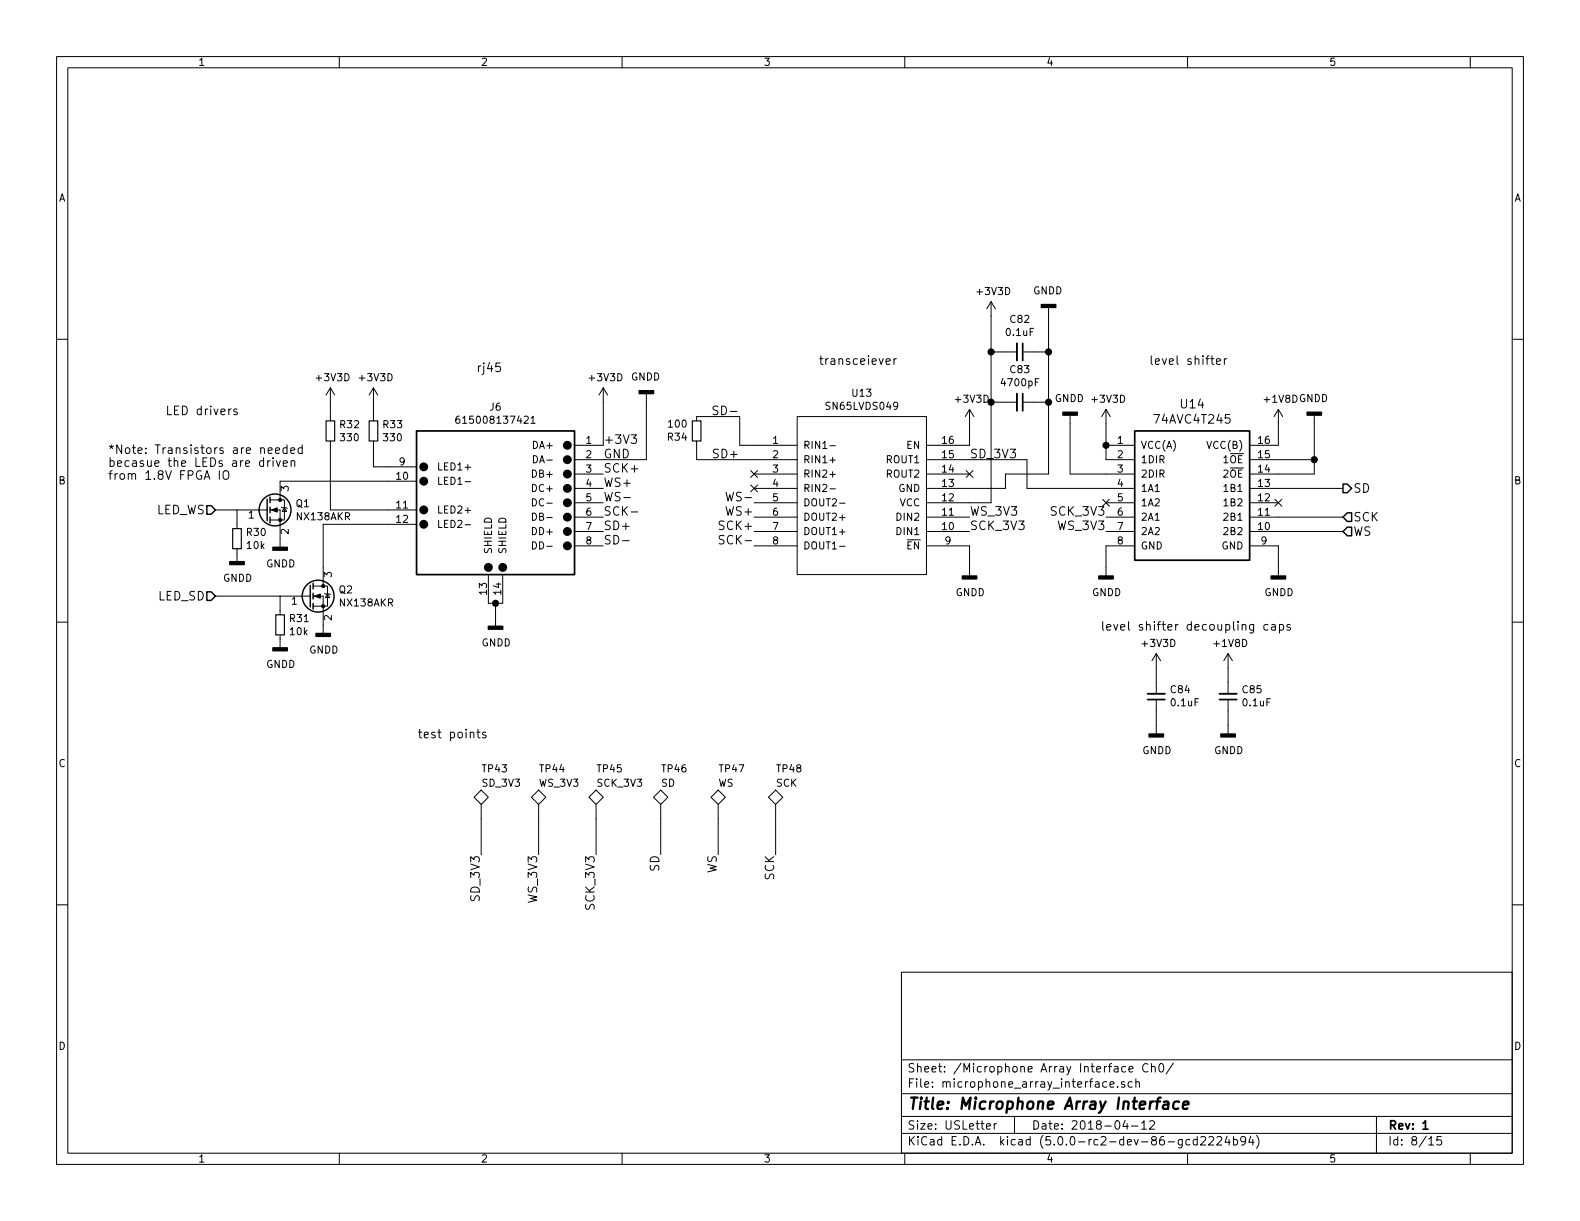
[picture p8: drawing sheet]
<svg xmlns="http://www.w3.org/2000/svg" width="279mm" height="216mm" viewBox="0 0 279 216" stroke-linecap="round" stroke-linejoin="round" font-family="sans-serif">
<g fill="none" stroke="#000" stroke-width=".18">
<path d="M10 10h259.4v195.9h-259.4zM12 12h255.4v191.9h-255.4zM60 10v2M110 10v2M160 10v2M210 10v2M260 10v2M10 60h2M175.3 53.3v35.6h-11.5M175.3 53.3l-.8 1.3M175.3 53.3l.7 1.3M185.4 54.4v29.4h-7.6v2.6h-14"/>
<path d="M267.4 60h2M41.9 72.4l-.4-.1-.2 .2 .1 .2 .5 .2v.4h-.6M47.4 79.7l.7-.2v-.3h-.5l-.2 .2 .1 .7h.6M48.7 79.7l.8-.2-.1-.3h-.5l-.2 .2 .1 .7h.6M50.7 79.2h-.4l-.2 .1v.7a.48 .48 0 0 0 .6 .1M50.7 78.7v1.5M51.4 79.7l.7-.2v-.3h-.5l-.2 .2 .1 .7h.6M53.4 79.2h-.4l-.2 .1v.7a.48 .48 0 0 0 .6 .1M53.4 78.7v1.5M58.4 78v12.2h15.3M58.4 68.6v5.8M58.4 68.6l-.7 1.3"/>
<path d="M58.4 68.6l.8 1.3M66 78v4.6h7.7M66 68.6v5.8M66 68.6l-.7 1.3M66 68.6l.8 1.3M81.2 73.6h-.2a.79 .79 0 0 0-.2 1.3l.5-.2v-.5l-.5-.1-.2 .2M93.9 73.9l.4-.3v1.3M93.9 74.9h.7M106.7 68.6v10.1h-5.1M106.7 68.6l-.8 1.3M106.7 68.6l.7 1.3M111.6 76.9h.9l-.5 .6 .5 .1v.7l-.2 .1h-.5l-.2-.1"/>
<path d="M114.3 69.6v11.7h-12.7M123.2 74.4v-.7h7.6v5h10.2M123.2 78v3.3h17.8M129.1 72.7h1.2M141 73.7h22.8v27.9h-22.8zM145 63.4h.5M145.2 62.9v1.3l.3 .2M146.8 78.8h.9M171.4 72.4v6.3h-7.6M171.4 72.4l-.7 1.3M171.4 72.4l.8 1.3M175.3 62.2h4.5"/>
<path d="M175.3 71.1h4.5M180.8 62.2h4.6M180.8 71.1h4.6M189.2 73.4v10.4h11.5M195.6 78.7h5.1M195.6 72.4v8.9h5.1M195.6 72.4l-.8 1.3M195.6 72.4l.7 1.3M203.6 62.9v1.3l.2 .2M204.3 63.9l.7-.1v-.3l-.5-.1-.2 .2 .1 .8h.6M216.9 63.4l-.3 .1-.1 .2M226.1 72.4v6.3h-5.1"/>
<path d="M226.1 72.4l-.8 1.3M226.1 72.4l.7 1.3M232.4 73.4v10.4h-11.4M38.1 90.2h8.9M38.8 83.2v1.6M39.5 83.4a.53 .53 0 0 1 .6-.2 .53 .53 0 0 1 .4 .5v.6a.51 .51 0 0 1-.5 .5 .51 .51 0 0 1-.6-.5zM41.9 90.2v3.3M41.9 97v2.3M47 90.2h.2M47.3 81.5v1M47.8 90.2h1.7v6.6M47.8 88.4h1.7"/>
<path d="M47.8 81.5l-.5 .2M48.3 80.9v.2M48.3 81.5v1M48.9 81.5l.3 1 .4-1M49.5 88.4h.8v3.5h-2.5M49.8 89.7l.1 .1h.8l.1 .1M50.1 82l.7-.2-.1-.3h-.4l-.2 .2 .1 .7h.5M50.3 89.8l.4 .6h-.8zM51.5 81.6l.2-.1h.4v1M51.5 81.5v1M73.7 85.1h-24.2v3.3M73.7 92.7h-16.6v10.9"/>
<path d="M82.2 85.2h1M82.2 92.8h1M94.2 88.2a.64 .64 0 0 1 .7 .6 .64 .64 0 0 1-.7 .7zM94.2 90.7a.64 .64 0 0 1 .7 .7 .64 .64 0 0 1-.7 .6zM94.2 95.8a.64 .64 0 0 1 .7 .6 .64 .64 0 0 1-.7 .7zM94.3 80.6a.64 .64 0 0 1 .8 .6 .64 .64 0 0 1-.8 .6zM101.6 83.8h5.1M101.6 86.4h5.1M101.6 88.9h5.1M101.6 91.4h5.1M101.6 94h5.1M101.6 96.5h5.1"/>
<path d="M110.1 95.6h1.2M111.6 90.5h1.2M128 94.7a.68 .68 0 0 0-.8 .1v.5l.7 .2 .1 .4-.3 .3-.5-.1M128.4 87l.4 1.6 .3-1.1 .2 1.1 .4-1.6M132.7 85.8l1.3 1.2M132.7 83.2l1.3 1.2M133.3 83.8h7.7M133.3 86.4h7.7M133.3 88.9h7.7M133.3 91.4h7.7M133.3 94h7.7M133.3 96.5h7.7"/>
<path d="M134 85.8l-1.3 1.2M134 83.2l-1.3 1.2M146.8 81.4h.9M146.8 83.9h.9M146.8 86.4h.9M148.5 89h.9M148.5 96.6h.9M163.8 81.3h17.8v5.1h19.1M163.8 83.8h7.6M163.8 91.4h7.6M163.8 94h7.6M163.8 96.5h7.6v5.4"/>
<path d="M170.8 83.2l1.3 1.2M172.1 83.2l-1.3 1.2M195 88.3l1.2 1.2M195.6 88.9h5.1M195.6 91.4h5.1M195.6 94h5.1M196.2 88.3l-1.2 1.2M200.7 96.5h-5.1v5.4M221 81.3h11.4M221 86.4h16.5M221 88.9h5.1M221 91.4h16.5"/>
<path d="M221 94h16.5M221 96.5h5.1v5.4M225.5 88.3l1.2 1.2M226.7 88.3l-1.2 1.2M10 110h2M38.1 105.4h16.5M49.5 105.4v3.3M49.5 112.3v2.3M54.7 105.4h.2M55.4 105.4h1.7v6.6M55.4 103.6h1.7M57.1 103.6h.8v3.6h-2.5"/>
<path d="M57.4 104.9l.1 .1h.8l.1 .2M57.9 105l.4 .7h-.8zM86.4 101.6v5.1h2.5v-5.1M87.6 106.7v4M195 109.9v1.3l.2 .2M195.7 110.9l.7-.1v-.3l-.5-.1-.2 .2 .1 .8h.6M197 110.4l.3 1 .4-1M198.2 110.9l.7-.1-.1-.3-.4-.1-.2 .2v.8h.6M204.5 115.6v7.1M204.5 115.6l-.8 1.2M204.5 115.6l.7 1.2M217.2 115.6v7.1"/>
<path d="M217.2 115.6l-.8 1.2M217.2 115.6l.7 1.2M226.3 110.5l.4-.1 .2 .1v.8a.48 .48 0 0 1-.6 .1M228.1 110.5l-.3-.1-.2 .2v.2l.5 .2v.4h-.5M267.4 110h2M74 129.5h.6M74.2 129v1.3l.1 .1 .3 .1M85.9 129.5h-.4l-.2 .2 .1 .2 .5 .1v.4h-.6M204.5 123.7v6.1M217.2 123.7v6.1M10 160h2M83.8 141l1.3-1.3 1.3 1.3-1.3 1.2z"/>
<path d="M85.1 142.2v8.9M94 141l1.2-1.3 1.3 1.3-1.3 1.2zM95.2 142.2v8.9M104.1 141l1.3-1.3 1.3 1.3-1.3 1.2zM105.4 142.2v8.9M115.6 141l1.2-1.3 1.3 1.3-1.3 1.2zM116.8 142.2v8.9M125.7 141l1.3-1.3 1.3 1.3-1.3 1.2zM127 142.2v8.9M135.9 141l1.3-1.3 1.2 1.3-1.2 1.2zM137.2 142.2v8.9M267.4 160h2"/>
<path d="M159.4 171.9h108v32h-108zM159.4 197.4h108M159.4 193.4h108M159.4 187.4h108M174.4 199.2l.8-.2-.1-.2-.4-.1-.3 .2 .1 .7h.6M175.8 198.7v1M176.2 198.7l-.3 .1-.1 .2M179.4 197.4v3M195.7 191.3h-.4l-.3 .2 .1 .6 .2 .2 .4-.1M196.3 191.8l.7-.2-.1-.3h-.4l-.2 .2 .1 .7h.5M197.6 192.1v.2M198.9 191.3h-.4l-.2 .2v.2l.6 .1v.4h-.6"/>
<path d="M199 198.1l-.4 1.1h.9M199.1 188.6h-.4l-.4 .2 .1 .6 .3 .2 .4-.1M199.3 198.7v1M199.6 189.1l.8-.2-.1-.3h-.5l-.2 .2 .1 .7h.6M200.1 199.1h1.1M200.2 191.3h-.4l-.3 .2 .1 .6 .2 .2 .4-.1M200.9 191.4l.2-.1h.3l.1 1M200.9 190.8v1.5M201.9 198.6l.4-.4v1.5M201.9 199.7h.8M203 188.2a.7 .7 0 0 0-.9 .2 .7 .7 0 0 0 .1 1 .55 .55 0 0 0 .8 0M203.3 198.3l.2-.1h.4l.2 .1 .1 .3-1 1.1h1"/>
<path d="M203.6 188.7l.1-.1a.37 .37 0 0 1 .6 .2v.8M203.6 188.1v1.5M205.1 188.2l.2-.1a.8 .8 0 0 1 .5 .7 .8 .8 0 0 1-.5 .8l-.2-.2-.2-.4zM207.5 188l-1.3 1.9M243.4 197.4v6.5M60 203.9v2M110 203.9v2M159.4 200.4h108M160 203.9v2M209.1 201.5v1.2l-.3 .3-.4-.1M209.1 201.5h-.5l-.2 .3 .1 .6h.6M210 203.9v2"/>
<path d="M210.4 201.5h-.4l-.3 .3 .1 .5 .2 .2 .4-.1M211.7 201.5h-.4l-.3 .3v.5l.3 .2 .4-.1M211.7 201v1.5M212.3 201.1l.2-.1h.4l.3 .4-.9 1.1h.9M213.8 201.1l.2-.1h.4l.2 .4-.9 1.1h.9M215.2 201.1l.2-.1h.4l.3 .4-1 1.1h1M217 200.9l-.4 1.1h1M217.3 201.5v1M218.1 201.5h.4l.3 .3v.5l-.3 .2-.4-.1M218.1 201v1.5M220.3 201.6l-.3 .3h-.3l-.3-.3v-.4l.2-.2h.4l.2 .1a1.19 1.19 0 0 1-.2 1.3l-.4 .1M221.2 200.9l-.4 1.1h1"/>
<path d="M221.5 201.5v1M222.2 200.8a1.71 1.71 0 0 1 0 2.2M252.7 201.4l.4-.4v1.5M252.7 202.5h.8M254.9 201h-.7l-.1 .7 .2-.2 .5 .1 .1 .2v.5l-.2 .2-.6-.2M260 203.9v2"/>
</g>
<path d="M73.7 76.2h27.9v25.4h-27.9zM180.8 60.7v3.1M180.8 69.6v3M200.7 76.2h20.3v22.9h-20.3zM202.9 123.7h3.1M215.6 123.7h3.1M251.6 198.6l.5-.4v1.5M251.6 199.7h.9" fill="none" stroke="#000" stroke-width=".3"/>
<path d="M205.8 194.8h.8l-.1 1.3M206.6 195.2l-.6 .1a.4 .4 0 0 0-.4 .4 .4 .4 0 0 0 .3 .4l.7-.1M208.5 194.8a.68 .68 0 0 0-1 .3l-.1 .6 .2 .3 .2 .1 .6-.1M209.2 195.4l1-.2-.1-.4h-.5l-.4 .2v1l.2 .1 .6-.1" fill="none" stroke="#000" stroke-width=".41"/>
<g fill="#000" stroke="#000" stroke-width=".3">
<circle cx="100.3" cy="78.7" r=".63"/>
<circle cx="74.9" cy="90.2" r=".63"/>
<circle cx="74.9" cy="92.7" r=".63"/>
<circle cx="74.9" cy="82.5" r=".63"/>
<circle cx="74.9" cy="85.1" r=".63"/>
<circle cx="100.3" cy="83.8" r=".63"/>
<circle cx="100.3" cy="81.3" r=".63"/>
<circle cx="100.3" cy="88.9" r=".63"/>
<circle cx="100.3" cy="94" r=".63"/>
<circle cx="100.3" cy="86.4" r=".63"/>
<circle cx="100.3" cy="91.4" r=".63"/>
<circle cx="100.3" cy="96.5" r=".63"/>
<circle cx="86.4" cy="100.3" r=".63"/>
<circle cx="88.9" cy="100.3" r=".63"/>
</g>
<path d="M57.7 74.4h1.5v3.6h-1.5zM65.3 74.4h1.5v3.6h-1.5zM122.4 74.4h1.6v3.6h-1.6zM41.1 93.5h1.6v3.5h-1.6zM48.8 108.7h1.5v3.6h-1.5z" fill="none" stroke="#000" stroke-width=".2"/>
<path d="M179.8 60.7v3.1M179.8 69.6v3M202.9 122.7h3.1M215.6 122.7h3.1" fill="none" stroke="#000" stroke-width=".33"/>
<g fill="none" stroke="#000" stroke-width=".25">
<path d="M36.6 89.4h.7l.8 .8-.8 .7h-.7zM47.2 88.3v3.8M47.8 87.9v1M47.8 89.7v1M47.8 91.4v1.1M237.5 85.6h.8l.7 .8-.7 .7h-.8zM238.3 90.7h.7v1.5h-.7l-.8-.8zM238.3 93.2h.7v1.5h-.7l-.8-.7zM36.6 104.6h.7l.8 .8-.8 .8h-.7zM54.9 103.5v3.8M55.4 103.1v1M55.4 104.9v1"/>
<path d="M55.4 106.7v1"/>
<circle cx="48.6" cy="90.2" r="2.82"/>
<circle cx="56.3" cy="105.4" r="2.82"/>
</g>
<g fill="#000" stroke="#000" stroke-width=".18">
<path d="M48 90.2l1-.4v.8zM55.6 105.4l1-.4v.8z"/>
<circle cx="49.5" cy="88.4" r=".28"/>
<circle cx="49.5" cy="91.9" r=".28"/>
<circle cx="57.1" cy="107.2" r=".28"/>
<circle cx="57.1" cy="103.6" r=".28"/>
</g>
<g fill="#000" stroke="#000" stroke-width=".25">
<path d="M184.1 53.8h2.6v.6h-2.6zM113 69.1h2.6v.5h-2.6zM188 72.9h2.5v.5h-2.5zM231.1 72.9h2.6v.5h-2.6zM40.6 99.3h2.6v.5h-2.6zM48.3 96.8h2.5v.5h-2.5zM48.3 114.6h2.5v.5h-2.5zM55.9 112h2.5v.5h-2.5zM86.4 110.7h2.5v.6h-2.5zM170.2 101.9h2.5v.5h-2.5zM194.3 101.9h2.5v.5h-2.5zM224.8 101.9h2.5v.5h-2.5z"/>
<path d="M203.2 129.8h2.5v.5h-2.5zM215.9 129.8h2.5v.5h-2.5z"/>
<circle cx="175.3" cy="71.1" r=".51"/>
<circle cx="175.3" cy="62.2" r=".51"/>
<circle cx="185.4" cy="62.2" r=".51"/>
<circle cx="185.4" cy="71.1" r=".51"/>
<circle cx="195.6" cy="78.7" r=".51"/>
<circle cx="232.4" cy="81.3" r=".51"/>
<circle cx="87.6" cy="106.7" r=".51"/>
</g>
<text font-size="2.8" x="160.4" y="196.2">Title: Microphone Array Interface</text>
<g font-size="2.1">
<text x="85.1" y="65.8">rj45</text>
<text x="146.3" y="64.5">transceiever</text>
<text x="205.4" y="64.5">level shifter</text>
<text x="29.2" y="73.4">LED drivers</text>
<text x="125.7" y="73.4">SD-</text>
<text x="204.4" y="74.9">74AVC4T245</text>
<text x="208.9" y="72.2">U14</text>
<text x="19" y="80.3">*Note: Transistors are needed</text>
<text x="19" y="82.5">becasue the LEDs are driven</text>
<text x="106.7" y="78.5">+3V3</text>
<text x="106.7" y="81">GND</text>
<text x="106.7" y="83.6">SCK+</text>
<text x="126.6" y="81">SD+</text>
<text x="171.4" y="81">SD_3V3</text>
<text x="19" y="84.8">from 1.8V FPGA IO</text>
<text x="106.7" y="86.1">WS+</text>
<text x="106.7" y="88.6">WS-</text>
<text x="129.2" y="88.6">WS-</text>
<text x="239.3" y="87.1">SD</text>
<text x="27.5" y="90.9">LED_WS</text>
<text x="106.7" y="93.7">SD+</text>
<text x="106.7" y="91.2">SCK-</text>
<text x="127.6" y="93.7">SCK+</text>
<text x="128.7" y="91.2">WS+</text>
<text x="171.4" y="93.7">SCK_3V3</text>
<text x="171.4" y="91.2">WS_3V3</text>
<text x="186.1" y="91.2">SCK_3V3</text>
<text x="187.2" y="93.7">WS_3V3</text>
<text x="239.3" y="92.2">SCK</text>
<text x="239.3" y="94.7">WS</text>
<text x="106.7" y="96.3">SD-</text>
<text x="128.2" y="96.3">SCK-</text>
<text x="27.9" y="106.2">LED_SD</text>
<text x="199.5" y="111.5">level shifter decoupling caps</text>
<text x="75.6" y="130.6">test points</text>
<text x="116.6" y="154.1" transform="rotate(-90 116.6 154.1)">SD</text>
<text x="126.7" y="154.6" transform="rotate(-90 126.7 154.6)">WS</text>
<text x="136.9" y="155.6" transform="rotate(-90 136.9 155.6)">SCK</text>
<text x="84.8" y="159" transform="rotate(-90 84.8 159)">SD_3V3</text>
<text x="95" y="159.5" transform="rotate(-90 95 159.5)">WS_3V3</text>
<text x="105.2" y="160.6" transform="rotate(-90 105.2 160.6)">SCK_3V3</text>
<text x="160.4" y="189.6">Sheet: /Microphone Array Interface Ch0/</text>
<text x="160.4" y="192.3">File: microphone_array_interface.sch</text>
<text x="160.4" y="202.5">KiCad E.D.A. kicad (5.0.0-rc2-dev-86-gcd2224b94)</text>
<text x="160.4" y="199.7">Size: USLetter</text>
<text x="182.4" y="199.7">Date: 2018-04-12</text>
<text x="245.4" y="199.7">Rev: 1</text>
<text x="245.4" y="202.5">Id: 8/15</text>
</g>
<g font-size="1.8">
<text x="35" y="11.6">1</text>
<text x="85" y="11.6">2</text>
<text x="135" y="11.6">3</text>
<text x="185" y="11.6">4</text>
<text x="235" y="11.6">5</text>
<text x="10.4" y="35.6">A</text>
<text x="267.8" y="35.6">A</text>
<text x="172.9" y="52.2">+3V3D</text>
<text x="182.7" y="52">GNDD</text>
<text x="178" y="59.4">0.1uF</text>
<text x="178.7" y="57.1">C82</text>
<text x="178.7" y="66">C83</text>
<text x="56.1" y="67.4">+3V3D</text>
<text x="63.7" y="67.4">+3V3D</text>
<text x="104.3" y="67.4">+3V3D</text>
<text x="111.6" y="67.3">GNDD</text>
<text x="150.8" y="70.2">U13</text>
<text x="169.1" y="71.2">+3V3D</text>
<text x="177.3" y="68.3">4700pF</text>
<text x="186.5" y="71.1">GNDD</text>
<text x="193.2" y="71.2">+3V3D</text>
<text x="223.7" y="71.2">+1V8D GNDD</text>
<text x="60.2" y="75.7">R32</text>
<text x="67.8" y="75.7">R33</text>
<text x="81.7" y="74.9">615008137421</text>
<text x="86.7" y="72.6">J6</text>
<text x="118.1" y="77.9">R34</text>
<text x="118.3" y="75.6">100</text>
<text x="146.4" y="72.5">SN65LVDS049</text>
<text x="60.3" y="78">330</text>
<text x="67.9" y="78">330</text>
<text x="70.6" y="82.3">9</text>
<text x="77.2" y="83.2">LED1+</text>
<text x="94.5" y="79.4">DA+</text>
<text x="94.9" y="81.9">DA-</text>
<text x="103.7" y="78.5">1</text>
<text x="103.7" y="81">2</text>
<text x="103.7" y="83.6">3</text>
<text x="136.7" y="78.5">1</text>
<text x="136.7" y="81">2</text>
<text x="136.7" y="83.6">3</text>
<text x="142" y="79.4">RIN1-</text>
<text x="142" y="81.9">RIN1+</text>
<text x="156.8" y="81.9">ROUT1</text>
<text x="160.4" y="79.4">EN</text>
<text x="166.7" y="83.6">14</text>
<text x="166.7" y="81">15</text>
<text x="166.7" y="78.5">16</text>
<text x="197.6" y="78.5">1</text>
<text x="197.6" y="81">2</text>
<text x="197.6" y="83.6">3</text>
<text x="201.7" y="79.4">VCC(A)</text>
<text x="201.7" y="81.9">1DIR</text>
<text x="213.8" y="79.4">VCC(B)</text>
<text x="216.4" y="81.9">1OE</text>
<text x="222.6" y="83.6">14</text>
<text x="222.6" y="81">15</text>
<text x="222.6" y="78.5">16</text>
<text x="10.4" y="85.6">B</text>
<text x="51.1" y="86.8" transform="rotate(-90 51.1 86.8)">3</text>
<text x="52.4" y="89.7">Q1</text>
<text x="70.2" y="84.8">10</text>
<text x="70.2" y="89.9">11</text>
<text x="77.2" y="85.7">LED1-</text>
<text x="94.5" y="84.5">DB+</text>
<text x="94.5" y="87">DC+</text>
<text x="94.9" y="89.5">DC-</text>
<text x="103.7" y="86.1">4</text>
<text x="103.7" y="88.6">5</text>
<text x="136.7" y="86.1">4</text>
<text x="136.7" y="88.6">5</text>
<text x="142" y="84.5">RIN2+</text>
<text x="142" y="87">RIN2-</text>
<text x="142" y="89.5">DOUT2-</text>
<text x="156.8" y="84.5">ROUT2</text>
<text x="158.9" y="87">GND</text>
<text x="159.1" y="89.5">VCC</text>
<text x="166.7" y="88.6">12</text>
<text x="166.7" y="86.1">13</text>
<text x="197.6" y="86.1">4</text>
<text x="197.6" y="88.6">5</text>
<text x="201.7" y="84.5">2DIR</text>
<text x="201.7" y="87">1A1</text>
<text x="201.7" y="89.5">1A2</text>
<text x="216.4" y="84.5">2OE</text>
<text x="216.7" y="89.5">1B2</text>
<text x="216.7" y="87">1B1</text>
<text x="222.6" y="88.6">12</text>
<text x="222.6" y="86.1">13</text>
<text x="267.8" y="85.6">B</text>
<text x="43.7" y="94.8">R30</text>
<text x="44" y="91.7">1</text>
<text x="51.1" y="94.5" transform="rotate(-90 51.1 94.5)">2</text>
<text x="52.6" y="92">NX138AKR</text>
<text x="70.2" y="92.5">12</text>
<text x="77.2" y="90.8">LED2+</text>
<text x="77.2" y="93.3">LED2-</text>
<text x="94.5" y="94.6">DD+</text>
<text x="94.9" y="92.1">DB-</text>
<text x="103.7" y="91.2">6</text>
<text x="103.7" y="93.7">7</text>
<text x="136.7" y="91.2">6</text>
<text x="136.7" y="93.7">7</text>
<text x="142" y="92.1">DOUT2+</text>
<text x="142" y="94.6">DOUT1+</text>
<text x="158.8" y="94.6">DIN1</text>
<text x="158.8" y="92.1">DIN2</text>
<text x="166.7" y="93.7">10</text>
<text x="166.7" y="91.2">11</text>
<text x="197.6" y="91.2">6</text>
<text x="197.6" y="93.7">7</text>
<text x="201.7" y="92.1">2A1</text>
<text x="201.7" y="94.6">2A2</text>
<text x="216.7" y="94.6">2B2</text>
<text x="216.7" y="92.1">2B1</text>
<text x="222.6" y="93.7">10</text>
<text x="222.6" y="91.2">11</text>
<text x="43.7" y="97.1">10k</text>
<text x="47.1" y="100.3">GNDD</text>
<text x="87" y="98" transform="rotate(-90 87 98)">SHIELD</text>
<text x="89.5" y="98" transform="rotate(-90 89.5 98)">SHIELD</text>
<text x="94.9" y="97.2">DD-</text>
<text x="103.7" y="96.3">8</text>
<text x="136.7" y="96.3">8</text>
<text x="142" y="97.2">DOUT1-</text>
<text x="160.4" y="97.2">EN</text>
<text x="167.2" y="96.3">9</text>
<text x="197.6" y="96.3">8</text>
<text x="201.7" y="97.2">GND</text>
<text x="216" y="97.2">GND</text>
<text x="223" y="96.3">9</text>
<text x="39.4" y="102.9">GNDD</text>
<text x="51.6" y="106.9">1</text>
<text x="58.7" y="102.1" transform="rotate(-90 58.7 102.1)">3</text>
<text x="60" y="104.9">Q2</text>
<text x="60.2" y="107.2">NX138AKR</text>
<text x="86.1" y="105.1" transform="rotate(-90 86.1 105.1)">13</text>
<text x="88.6" y="105.1" transform="rotate(-90 88.6 105.1)">14</text>
<text x="169" y="105.4">GNDD</text>
<text x="193.1" y="105.4">GNDD</text>
<text x="223.6" y="105.4">GNDD</text>
<text x="51.3" y="110">R31</text>
<text x="51.4" y="112.3">10k</text>
<text x="58.7" y="109.7" transform="rotate(-90 58.7 109.7)">2</text>
<text x="47.1" y="118.1">GNDD</text>
<text x="54.7" y="115.6">GNDD</text>
<text x="85.2" y="114.3">GNDD</text>
<text x="202.1" y="114.4">+3V3D</text>
<text x="214.8" y="114.4">+1V8D</text>
<text x="207.1" y="122.6">C84</text>
<text x="207.2" y="124.9">0.1uF</text>
<text x="219.8" y="122.6">C85</text>
<text x="219.9" y="124.9">0.1uF</text>
<text x="10.4" y="135.6">C</text>
<text x="85.4" y="136.6">TP43</text>
<text x="95.5" y="136.6">TP44</text>
<text x="105.7" y="136.6">TP45</text>
<text x="117.1" y="136.6">TP46</text>
<text x="127.3" y="136.6">TP47</text>
<text x="137.4" y="136.6">TP48</text>
<text x="202" y="133.3">GNDD</text>
<text x="214.7" y="133.3">GNDD</text>
<text x="267.8" y="135.6">C</text>
<text x="85.4" y="139.1">SD_3V3</text>
<text x="95.4" y="139.1">WS_3V3</text>
<text x="105.7" y="139.1">SCK_3V3</text>
<text x="116.9" y="139.1">SD</text>
<text x="127" y="139.1">WS</text>
<text x="137.3" y="139.1">SCK</text>
<text x="10.4" y="185.6">D</text>
<text x="267.8" y="185.6">D</text>
<text x="35" y="205.5">1</text>
<text x="85" y="205.5">2</text>
<text x="135" y="205.5">3</text>
<text x="185" y="205.5">4</text>
<text x="235" y="205.5">5</text>
</g>
</svg>
